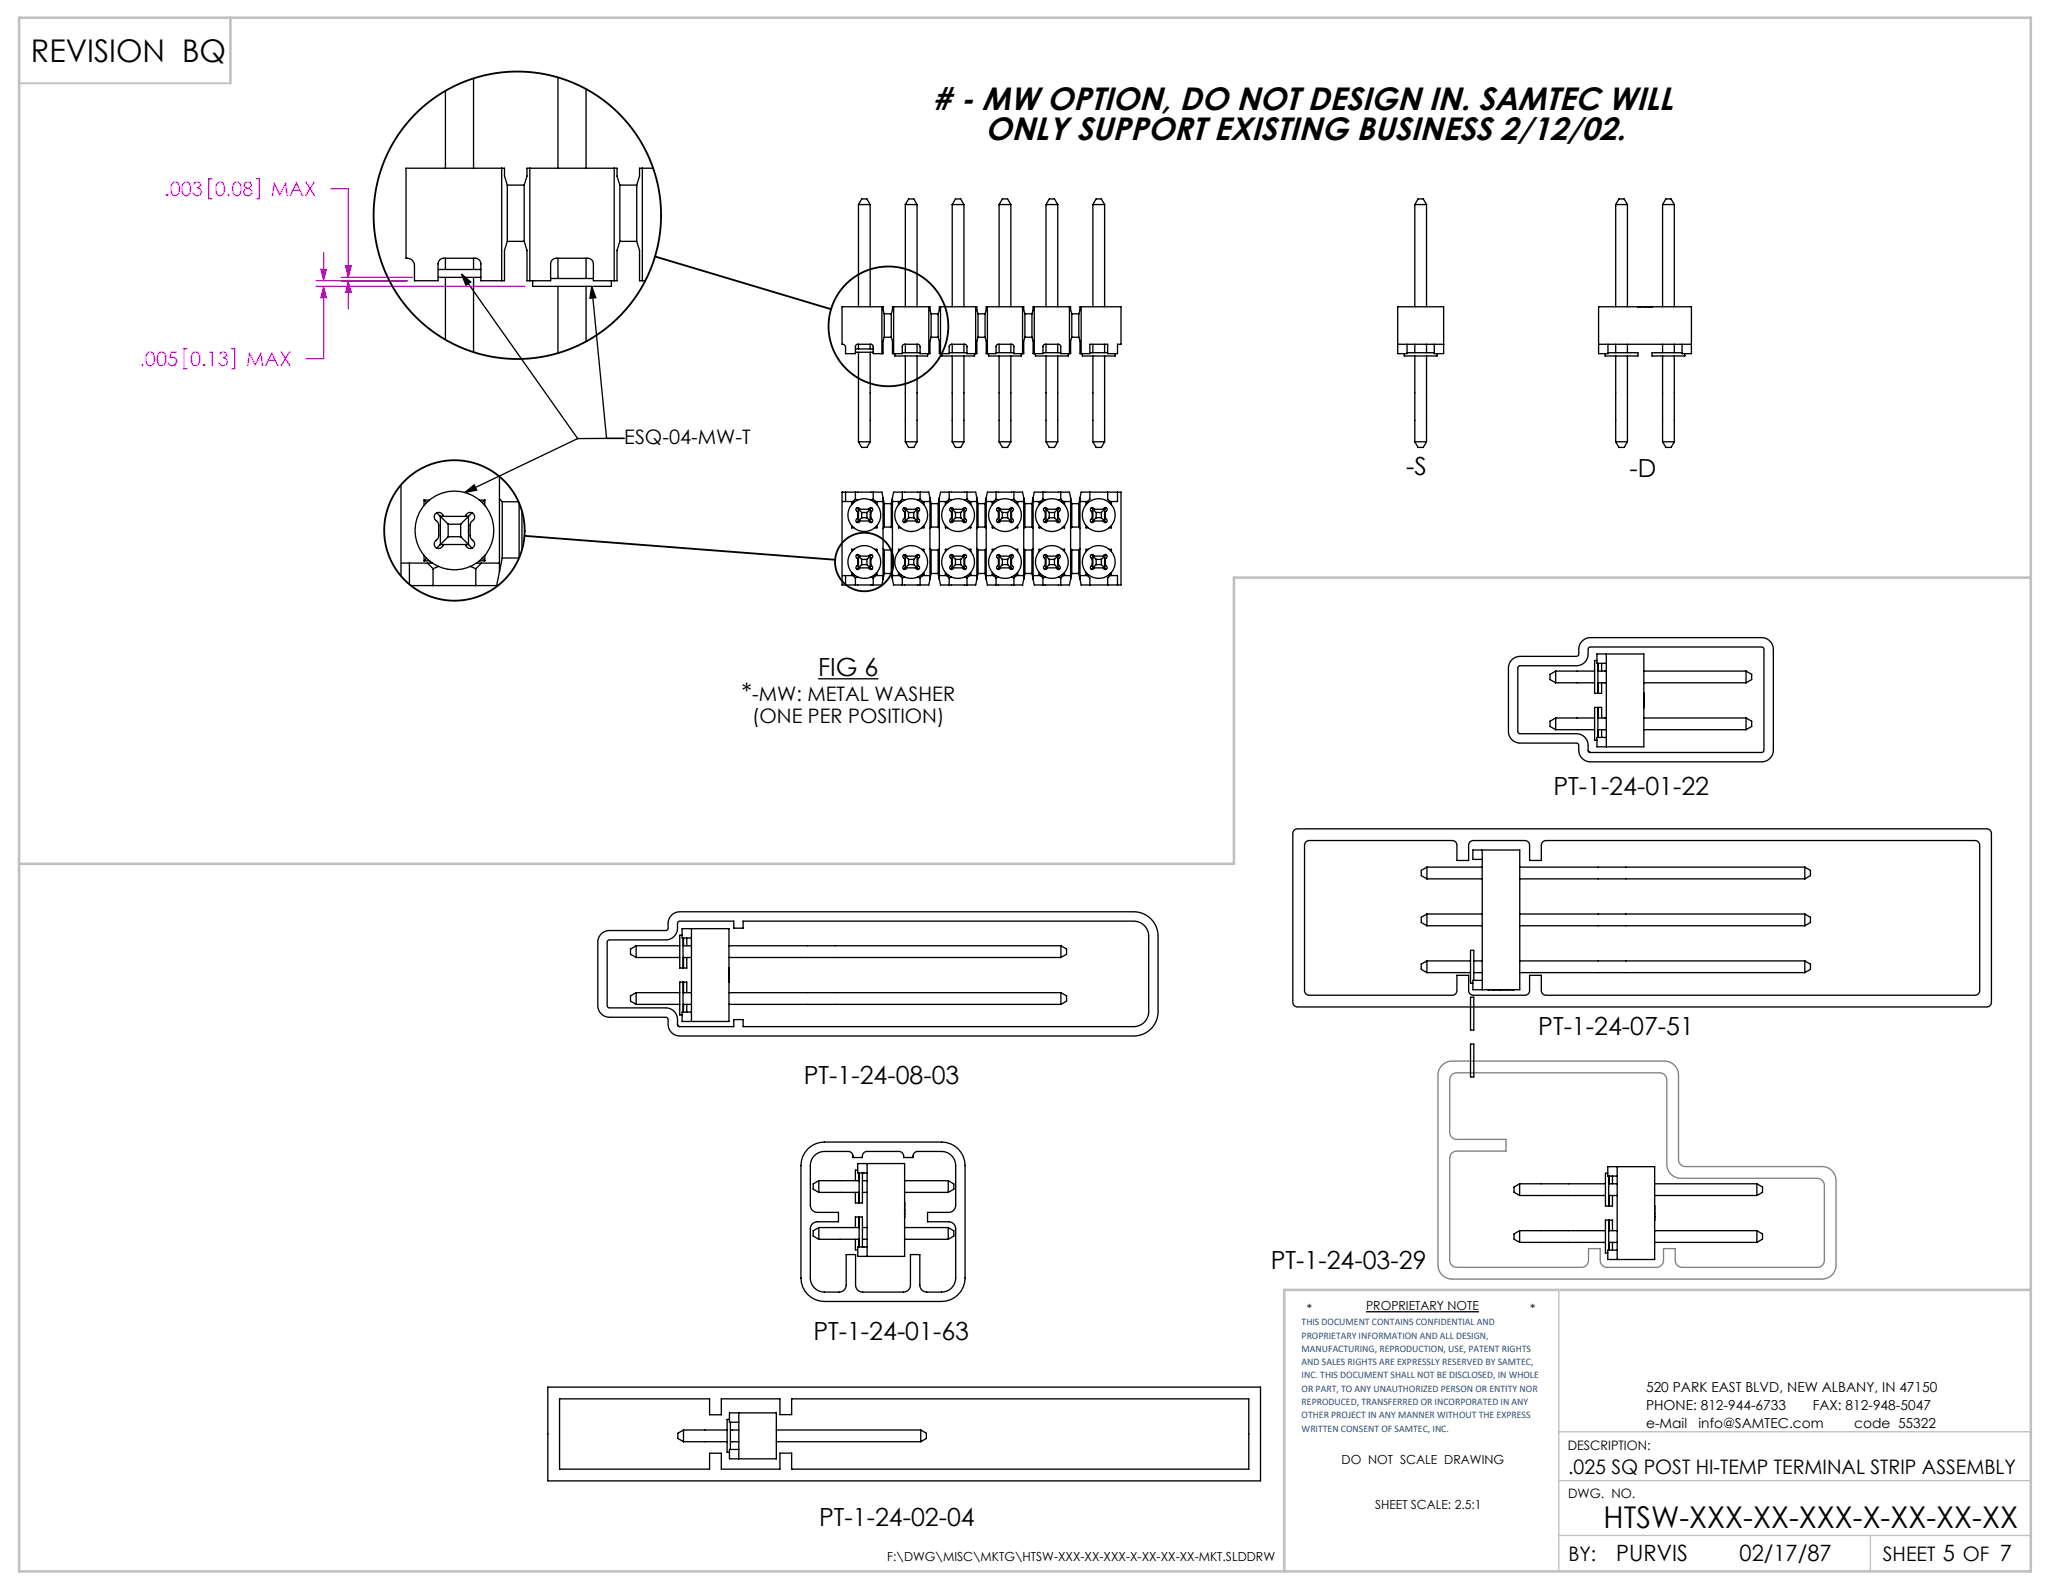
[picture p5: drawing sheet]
<svg xmlns="http://www.w3.org/2000/svg" width="279mm" height="216mm" viewBox="0 0 279 216" stroke-linecap="round" stroke-linejoin="round" font-family="sans-serif">
<g fill="none" stroke="#000" stroke-width=".18">
<path d="M62.5 37.1l15.7 22.3M62.5 37.1l1.2 1.1-.6 .4zM80.1 38.8l2 20.6M80.1 38.8l.6 1.5-.8 .1zM78.2 59.4l-15.2 7.3M82.1 59.4h-3.9M82.1 59.4h2.4M63 66.7l1.2-1 .4 .7zM110.8 91.9h8.2M204.8 89.3l.5-.3 .6-.1h7.7l.2-.3v-.7a1.59 1.59 0 0 1 1.6-1.5h23.2a1.59 1.59 0 0 1 1.6 1.5v13.7a1.59 1.59 0 0 1-1.6 1.6h-23.2a1.59 1.59 0 0 1-1.6-1.6v-.7l-.2-.2-7.7-.1a1.59 1.59 0 0 1-1.6-1.5v-8.6l.1-.6zM205.7 90.3l.2-.1h7.6a1.59 1.59 0 0 0 1.6-1.6v-.8l.3-.2h23.2l.2 .1 .1 .2v13.7l-.1 .3h-23.4l-.3-.2v-.7a1.59 1.59 0 0 0-1.6-1.6h-7.6l-.2-.1-.1-.2v-8.6zM175.3 112.4l.4-.1h93.4a.63 .63 0 0 1 .6 .6v22.9a.63 .63 0 0 1-.6 .6h-93.4a.63 .63 0 0 1-.6-.6v-22.9z"/>
<path d="M176.9 114l.4-.2h19.4a.63 .63 0 0 1 .6 .7v2h1.6v-2a.63 .63 0 0 1 .6-.7h7a.63 .63 0 0 1 .7 .7v2h1.5v-2a.63 .63 0 0 1 .7-.7h58.1a.63 .63 0 0 1 .6 .7v19.7a.63 .63 0 0 1-.6 .6h-58.1a.63 .63 0 0 1-.7-.6v-2.1h-1.5v2.1a.63 .63 0 0 1-.7 .6h-7a.63 .63 0 0 1-.6-.6v-2.1h-1.6v2.1a.63 .63 0 0 1-.6 .6h-19.4a.63 .63 0 0 1-.6-.6v-19.7zM81.4 126.6l.4-.4 .6-.2h7.8l.3-.2v-.7a1.59 1.59 0 0 1 1.6-1.6h61.4a3.3 3.3 0 0 1 3.3 3.3v10.2a3.3 3.3 0 0 1-3.3 3.3h-61.4a1.59 1.59 0 0 1-1.6-1.6v-.7l-.3-.2h-7.7a1.59 1.59 0 0 1-1.5-1.6v-8.6l.1-.5zM82.3 127.4l.2-.1h7.7a1.59 1.59 0 0 0 1.6-1.6v-.7l.3-.2h7.3v.9h1.2v-.9h52.9a2.03 2.03 0 0 1 2.1 2v10.2a2.03 2.03 0 0 1-2.1 2.1h-52.9v-1h-1.2v1h-7.3l-.3-.2v-.8a1.59 1.59 0 0 0-1.6-1.6h-7.7l-.2-.1-.1-.2v-8.6zM185 177.7h15.3M74.2 187.9h96.5v12.7h-96.5zM75.8 189.5h20.3v2.1h1.6v-2.1h7.9v2.1h1.6v-2.1h61.9v9.5h-61.9v-2.2h-1.6v2.2h-7.9v-2.2h-1.6v2.2h-20.3z"/>
</g>
<path d="M211.1 174.7v38.1M211.1 193.9h63.9M211.1 208h63.9M211.1 200.6h63.9M253.3 208v4.8" fill="none" stroke="#c0c0c0" stroke-width=".18"/>
<path d="M2.6 11.3h28.6" fill="none" stroke="#c0c0c0" stroke-width=".25"/>
<path d="M2.6 2.4h272.4v210.4h-272.4zM31.2 2.4v8.9M275 78.2h-107.9v38.8h-164.5M275 174.7h-101.1v38.1" fill="none" stroke="#c0c0c0" stroke-width=".35"/>
<g fill="none" stroke="#000" stroke-width=".25">
<path d="M88.7 34.7l23.9 7.2M71 72.6l42.1 3.2"/>
<circle cx="120.3" cy="44.2" r="8.1"/>
<circle cx="117.1" cy="76.1" r="4"/>
</g>
<g fill="none" stroke="#f0f" stroke-width=".18">
<path d="M28.7 24.2h-.4v2.7h.4M34.7 24.2h.4v2.7h-.4M42.8 38h12.3M42.8 38.8h28.3M43.4 36.5h.8l-.4 1.5zM43.8 38.8l.4 1.6h-.8zM43.8 38.8v9.8h-2.4M43.8 34.2v3.8M44.8 25.6h2.4v12M46.2 37.6h9.7M46.8 36h.8l-.4 1.6zM47.2 38l.4 1.6h-.8z"/>
<path d="M47.2 38v3.8M25.3 47.2h-.4v2.7h.4M31.4 47.2h.4v2.7h-.4"/>
</g>
<path d="M195.2 144.3a1.91 1.91 0 0 1 1.5-.6h28.7a1.91 1.91 0 0 1 1.9 1.9v11.5a.95 .95 0 0 0 1 .9h18.5a1.91 1.91 0 0 1 1.9 1.9v11.4a1.91 1.91 0 0 1-1.9 1.9h-50.1a1.91 1.91 0 0 1-1.9-1.9v-25.7v-.6zM196.6 145.6l.3-.2 .4-.1h27.5a.95 .95 0 0 1 .9 1v11.4a1.91 1.91 0 0 0 1.9 1.9h18.5a.95 .95 0 0 1 1 .9v10.2a.95 .95 0 0 1-1 1h-18.3a.95 .95 0 0 1-.9-1v-1.6h-1.6v1.6a.95 .95 0 0 1-1 1h-6.6a.95 .95 0 0 1-1-1v-1.6h-1.6v1.6a.95 .95 0 0 1-.9 1h-16.9a.95 .95 0 0 1-1-1v-13.8a.95 .95 0 0 1 1-1h6.7v-1.6h-6.7a.95 .95 0 0 1-1-.9v-7.1l.1-.5z" fill="none" stroke="#808080" stroke-width=".18"/>
<path d="M63 66.7l1.2-1 .4 .7zM62.5 37.1l1.2 1.1-.6 .4zM80.1 38.8l.6 1.5-.8 .1z" fill="#000"/>
<path d="M46.8 36h.8l-.4 1.6zM47.2 38l.4 1.6h-.8zM43.4 36.5h.8l-.4 1.5zM43.8 38.8l.4 1.6h-.8z" fill="#f0f"/>
<g fill="none" stroke="#000" stroke-width=".18">
<path d="M60.3 12.3v10.5M64.1 10.6v12.2M75.6 10.5v12.3M79.4 12.1v10.7M59.3 37.6h5.8M59.3 36.5h5.8M60.3 35v1.5M60.3 37.6v8.4M64.1 35v1.5M64.1 37.6v10.1M67.9 22.8v15.2M68.7 25.1l-.4-1.2v-1.1h-13.3v12.2a1.01 1.01 0 0 1 1.1 1v2h3.2v-2.3a.76 .76 0 0 1 .8-.7h4.3a.76 .76 0 0 1 .7 .7v2.3h3.2v-4.1l.4-1.2"/>
<path d="M68.7 25.1v7.6M68.7 32.7h2.3M68.7 25.1h2.3M71 32.7l.4 1.2v4.1h3.2v-2.3a.76 .76 0 0 1 .7-.7h4.3a.76 .76 0 0 1 .8 .7v2.3h3.2v-4.1l.3-1.2M71 25.1l.4-1.2v-1.1h12.2v1.1l.3 1.2M71 25.1v7.6M71.8 22.8v15.2M72.1 38v.8h10.7v-.8M74.6 37.7h5.8M75.6 35v2.7M75.6 38.8v9M79.4 35v2.7"/>
<path d="M79.4 38.8v7.5M83.2 22.8v15.2M83.9 25.1v7.6M83.9 32.7h2.3M83.9 25.1h2.3M86.2 32.7l.4 1.2v4.1l.8 .1M86.2 25.1v7.6M87 22.8v15.2M88.5 22.8h-1.9v1.1l-.4 1.2M116.3 27.7h1.6M116.3 27.7l.4-.8h.7l.5 .8M116.3 27.7v13.9"/>
<path d="M117.9 27.7v13.9M122.6 27.7h1.6M122.6 27.7l.5-.8h.7l.4 .8M122.6 27.7v13.9M124.2 27.7v13.9M129 27.7h1.6M129 27.7l.4-.8h.7l.5 .8M129 27.7v13.9M130.6 27.7v13.9M135.3 27.7h1.6M135.3 27.7l.5-.8h.7l.4 .8M135.3 27.7v13.9"/>
<path d="M136.9 27.7v13.9M141.7 27.7h1.6M141.7 27.7l.4-.8h.7l.5 .8M141.7 27.7v13.9M143.3 27.7v13.9M148 27.7h1.6M148 27.7l.5-.8h.7l.4 .8M148 27.7v13.9M149.6 27.7v13.9M191.6 27.7h1.6M191.6 27.7l.5-.8h.7l.4 .8M191.6 27.7v13.9"/>
<path d="M193.2 27.7v13.9M218.8 27.7h1.6M218.8 27.7l.5-.8h.7l.4 .8M218.8 27.7v13.9M220.4 27.7v13.9M225.2 27.7h1.6M225.2 27.7l.4-.8h.7l.5 .8M225.2 27.7v13.9M226.8 27.7v13.9M115.9 47.7h2.4M115.9 47.3h2.4M116.3 59.8l.4 .8h.7l.5-.8"/>
<path d="M116.3 59.8h1.6M116.3 46.6v.7M116.3 47.7v12.1M117.9 46.6v.7M117.9 47.7v12.1M119.4 41.6v6.3M119.8 42.5l-.2-.5v-.4h-5.6v5a.42 .42 0 0 1 .5 .4v.9h1.4v-1l.1-.2 2-.1 .3 .3v1h1.3v-1.7l.2-.5M119.8 42.5v3.2M119.8 42.5h.9M119.8 45.7h.9M120.7 45.7l.2 .5v1.7h1.3v-1l.1-.2 .2-.1 1.9 .1 .2 .2v1h1.3v-1.7l.2-.5M120.7 42.5l.2-.5v-.4h5v.4l.2 .5"/>
<path d="M120.7 42.5v3.2M121 41.6v6.3M121.2 47.9v.3h4.4v-.3M122.2 47.8h2.4M122.6 59.8l.5 .8h.7l.4-.8M122.6 59.8h1.6M122.6 46.6v1.2M122.6 48.2v11.6M124.2 46.6v1.2M124.2 48.2v11.6M125.8 41.6v6.3M126.1 42.5v3.2"/>
<path d="M126.1 42.5h1M126.1 45.7h1M127.1 45.7l.1 .5v1.7h1.4v-1l.1-.2 .2-.1 1.9 .1 .2 .2v1h1.3v-1.7l.2-.5M127.1 42.5l.1-.5v-.4h5.1v.4l.2 .5M127.1 42.5v3.2M127.4 41.6v6.3M127.5 47.9v.3h4.5v-.3M128.6 47.8h2.4M129 46.6v1.2M129 48.2v11.6M129 59.8l.4 .8h.7l.5-.8M129 59.8h1.6"/>
<path d="M130.6 46.6v1.2M130.6 48.2v11.6M132.1 41.6v6.3M132.5 42.5v3.2M132.5 42.5h.9M132.5 45.7h.9M133.4 45.7l.2 .5v1.7h1.3v-1l.1-.2 .2-.1 1.9 .1 .2 .2v1h1.3v-1.7l.2-.5M133.4 42.5l.2-.5v-.4h5v.4l.2 .5M133.4 42.5v3.2M133.7 41.6v6.3M133.9 47.9v.3h4.4v-.3M134.9 47.8h2.4"/>
<path d="M135.3 59.8l.5 .8h.7l.4-.8M135.3 59.8h1.6M135.3 46.6v1.2M135.3 48.2v11.6M136.9 46.6v1.2M136.9 48.2v11.6M138.5 41.6v6.3M138.8 42.5v3.2M138.8 42.5h1M138.8 45.7h1M139.8 45.7l.1 .5v1.7h1.4v-1l.1-.2 .2-.1 1.9 .1 .2 .2v1h1.3v-1.7l.2-.5M139.8 42.5l.1-.5v-.4h5.1v.4l.2 .5"/>
<path d="M139.8 42.5v3.2M140.1 41.6v6.3M140.2 47.9v.3h4.5v-.3M141.3 47.8h2.4M141.7 59.8l.4 .8h.7l.5-.8M141.7 59.8h1.6M141.7 46.6v1.2M141.7 48.2v11.6M143.3 46.6v1.2M143.3 48.2v11.6M144.8 41.6v6.3M145.2 42.5v3.2"/>
<path d="M145.2 42.5h.9M145.2 45.7h.9M146.1 42.5l.2-.5v-.4h5.5v5h-.5v1.3h-1.3v-1.3h-2.4v1.3h-1.3v-1.7l-.2-.5M146.1 42.5v3.2M146.4 41.6v6.3M146.6 47.9v.3h4.4v-.3M147.6 47.8h2.4M148 59.8l.5 .8h.7l.4-.8M148 59.8h1.6M148 46.6v1.2M148 48.2v11.6M149.6 46.6v1.2"/>
<path d="M149.6 48.2v11.6M189.3 46.6h6.2M190.2 47.9v.3h4.4v-.3M190.6 47.8h3.6M190.6 46.6v1.3h-1.3v-6.3h6.2v6.3h-1.3v-1.3M191.6 59.8l.5 .8h.7l.4-.8M191.6 59.8h1.6M191.6 46.6v1.2M191.6 48.2v11.6M193.2 46.6v1.2M193.2 48.2v11.6M216.5 46.6h12.6"/>
<path d="M217.8 47.8h4v.4h-4.4v-.3M217.8 46.6v1.3h-1.3v-6.3h12.6v6.3h-1.3v-1.3M218.8 59.8l.5 .8h.7l.4-.8M218.8 59.8h1.6M218.8 46.6v1.2M218.8 48.2v11.6M220.4 46.6v1.2M220.4 48.2v11.6M221.8 41.5v.1M222 41.5v.1M222.1 41.5v.1M222.9 41.5v.1"/>
<path d="M223.3 41.5v.1M223.5 41.5v.1M223.6 41.5v.1M223.8 41.5v.1M225.2 59.8l.4 .8h.7l.5-.8M225.2 59.8h1.6M225.2 46.6v1.2M225.2 48.2v11.6M226.8 46.6v1.2M226.8 48.2v11.6M227.8 47.8h-4.1v.4h4.5v-.3M54.3 65.7v12.3"/>
<path d="M54.5 76.3h.9M55.4 76.3h2.5M55.4 76.3v2.8M55.7 79.3h2.9M57.4 67.7l.4 .4M57.4 67.7h.8M57.4 67.7v.8M57.4 75.2v.8M57.4 76h.8M57.8 75.6l-.4 .4M57.9 76.3h.7M57.9 76.3l.7 .7"/>
<path d="M58.6 79.3h5.8M58.6 77v2.3M59.2 69.5l1.5 1.5M59.4 76.7l-.8 .3M59.6 69.9h3.9v3.9h-3.9zM60.1 69.9a.64 .64 0 0 0-.8-.5 .64 .64 0 0 0-.4 .9l.4 .4 .1 .4v1.5l-.1 .4a.69 .69 0 0 0-.5 .7 .69 .69 0 0 0 .5 .6 1.07 1.07 0 0 0 .8-.5M60.7 72.7l-1.5 1.5M60.7 72.7h1.7M60.7 71v1.7M60.7 71h1.7M62.4 71v1.7M62.4 72.7l1.5 1.5"/>
<path d="M63 69.9a.64 .64 0 0 1 .8-.5 .64 .64 0 0 1 .4 .9l-.4 .4-.1 .4v1.5l.1 .4a.69 .69 0 0 1 .4 .7 .69 .69 0 0 1-.5 .6 1.07 1.07 0 0 1-.7-.5M63.7 76.7l.7 .3M63.9 69.5l-1.5 1.5M64.4 77v2.3M64.5 76.3h.7M64.9 67.7h.8M64.9 76h.8M65.2 76.3l-.8 .7M65.2 76.3h2.4M65.3 75.6l.4 .4M65.7 67.7l-.4 .4M65.7 67.7v.8"/>
<path d="M65.7 75.2v.8M67.6 64.5v12.9M67.6 67.5l.4 .5M68 75.6l-.7 3.7h-2.9M68 68v7.6M68 68h2.2M68 75.6h2.3M70.3 68.1v7.4M70.7 69.2v5.3M114.1 78h.4M114.1 67.9h.4M114.5 66.7h-.5v12.5h.5"/>
<path d="M114.5 66.7v1.2M114.5 78v1.2M114.5 79.2h1.4M114.5 78h1M114.5 66.7h1.4M114.5 67.9h1M115.3 68.1l.2 .1M115.3 74.4l.2 .1M115.3 68.1h.3M115.3 71.5h.3M115.3 74.4h.3M115.3 77.8h.3"/>
<path d="M115.3 68.1v.3M115.3 71.2v.3M115.3 74.4v.3M115.3 77.5v.3M115.5 77.7l-.2 .1M115.5 71.3l-.2 .2M115.5 78h.3M115.5 67.9h.3M115.5 78l.4 .3M115.9 79.2h2.4M115.9 67.6l.3 .1M115.9 66.7h2.4"/>
<path d="M115.9 66.7v.9M115.9 78.3v.9M115.9 67.6l-.4 .3M116.1 68.8l.6 .6M116.1 75.1l.6 .7M116.2 78.1l-.3 .2M116.3 69h1.6v1.6h-1.6zM116.3 75.3h1.6v1.6h-1.6zM116.5 69a.29 .29 0 0 0-.5-.2 .29 .29 0 0 0 .1 .5v.9a.29 .29 0 0 0-.1 .5 .29 .29 0 0 0 .5-.1M116.5 75.3a.29 .29 0 0 0-.5-.1 .29 .29 0 0 0 .1 .5v.9a.29 .29 0 0 0-.1 .4 .29 .29 0 0 0 .5-.1M116.7 70.1h.7M116.7 69.4h.7"/>
<path d="M116.7 76.5h.7M116.7 75.8h.7M116.7 76.5l-.6 .6M116.7 69.4v.7M116.7 75.8v.7M116.7 70.1l-.6 .7M117.4 70.1l.7 .7M117.4 69.4v.7M117.4 75.8v.7M117.4 76.5l.7 .6M117.7 69a.29 .29 0 0 1 .4-.2 .29 .29 0 0 1-.1 .5v.9a.29 .29 0 0 1 .1 .5 .29 .29 0 0 1-.4-.1M117.7 75.3a.29 .29 0 0 1 .4-.1 .29 .29 0 0 1-.1 .5v.9a.29 .29 0 0 1 .1 .4 .29 .29 0 0 1-.4-.1"/>
<path d="M117.9 78.1l.4 .2M118.1 75.1l-.7 .7M118.1 68.8l-.7 .6M118.3 67.6l-.4 .1M118.3 66.7v.9M118.3 78.3v.9M118.3 66.7h1.1l.4 1.5M118.3 67.6l.3 .3M118.3 78h.3M118.3 67.9h.3M118.5 68.1h.3M118.5 71.5h.3"/>
<path d="M118.5 74.4h.3M118.5 77.8h.3M118.6 78h1M118.6 78l-.3 .3M118.6 67.9h1M118.6 71.3l.2 .2M118.6 77.7l.2 .1M118.8 74.4l-.2 .1M118.8 68.1l-.2 .1M118.8 68.1v.3M118.8 71.2v.3M118.8 74.4v.3"/>
<path d="M118.8 77.5v.3M119.6 67.4v11.1M119.6 74.3l.2 .2M119.8 68.2v3.2M119.8 74.5v3.2M119.8 77.7l-.4 1.5h-1.1M119.8 71.4l-.2 .2M119.8 74.5h.9M119.8 77.7h.9M119.8 68.2h.9M119.8 71.4h.9M120.7 68.2v3.2"/>
<path d="M120.7 74.5v3.2M120.7 77.7l.3 1.5h1.2M120.7 71.4l.2 .2M120.9 67.4v11.1M120.9 78h1M120.9 67.9h1M120.9 74.3l-.2 .2M121.7 74.4l.1 .1M121.7 68.1l.1 .1M121.7 68.1h.3M121.7 68.1v.3M121.7 71.2v.3"/>
<path d="M121.7 74.4v.3M121.7 77.5v.3M121.7 71.5h.3M121.7 74.4h.3M121.7 77.8h.3M121.8 77.7l-.1 .1M121.8 71.3l-.1 .2M121.9 78h.3M121.9 67.9h.3M121.9 78l.3 .3M122.2 79.2h2.4M122.2 67.6l.3 .1"/>
<path d="M122.2 66.7h2.4M122.2 66.7v.9M122.2 78.3v.9M122.2 66.7h-1.2l-.3 1.5M122.2 67.6l-.3 .3M122.4 75.1l.7 .7M122.4 68.8l.7 .6M122.5 78.1l-.3 .2M122.6 69h1.6v1.6h-1.6zM122.6 75.3h1.6v1.6h-1.6zM122.8 69a.29 .29 0 0 0-.5-.2 .29 .29 0 0 0 .2 .5v.9a.29 .29 0 0 0-.2 .5 .29 .29 0 0 0 .5-.1M122.8 75.3a.29 .29 0 0 0-.5-.1 .29 .29 0 0 0 .2 .5v.9a.29 .29 0 0 0-.2 .4 .29 .29 0 0 0 .5-.1"/>
<path d="M123.1 76.5l-.7 .6M123.1 70.1h.7M123.1 69.4h.7M123.1 76.5h.7M123.1 75.8h.7M123.1 69.4v.7M123.1 75.8v.7M123.1 70.1l-.7 .7M123.8 70.1l.6 .7M123.8 69.4v.7M123.8 75.8v.7M123.8 76.5l.6 .6"/>
<path d="M124 69a.29 .29 0 0 1 .5-.2 .29 .29 0 0 1-.2 .5v.9a.29 .29 0 0 1 .2 .5 .29 .29 0 0 1-.5-.1M124 75.3a.29 .29 0 0 1 .5-.1 .29 .29 0 0 1-.2 .5v.9a.29 .29 0 0 1 .2 .4 .29 .29 0 0 1-.5-.1M124.3 78.1l.3 .2M124.4 75.1l-.6 .7M124.4 68.8l-.6 .6M124.6 67.6l-.3 .1M124.6 66.7v.9M124.6 78.3v.9M124.6 66.7h1.2l.3 1.5M124.6 67.6l.3 .3M124.7 78h.2M124.7 67.9h.2"/>
<path d="M124.8 68.1h.3M124.8 71.5h.3M124.8 74.4h.3M124.8 77.8h.3M124.9 78h1M124.9 78l-.3 .3M124.9 67.9h1M125 71.3l.1 .2M125 77.7l.1 .1M125.1 74.4l-.1 .1M125.1 68.1l-.1 .1M125.1 68.1v.3"/>
<path d="M125.1 71.2v.3M125.1 74.4v.3M125.1 77.5v.3M125.9 67.4v11.1M125.9 74.3l.2 .2M126.1 68.2v3.2M126.1 74.5v3.2M126.1 77.7l-.3 1.5h-1.2M126.1 71.4l-.2 .2M126.1 74.5h1M126.1 77.7h1M126.1 68.2h1"/>
<path d="M126.1 71.4h1M127.1 68.2v3.2M127.1 74.5v3.2M127.1 77.7l.3 1.5h1.2M127.1 71.4l.1 .2M127.2 67.4v11.1M127.2 78h1M127.2 67.9h1M127.2 74.3l-.1 .2M128 68.1l.2 .1M128 74.4l.2 .1M128 68.1h.3"/>
<path d="M128 71.5h.3M128 74.4h.3M128 77.8h.3M128 68.1v.3M128 71.2v.3M128 74.4v.3M128 77.5v.3M128.2 71.3l-.2 .2M128.2 77.7l-.2 .1M128.2 78h.3M128.2 67.9h.3M128.2 78l.4 .3"/>
<path d="M128.6 79.2h2.4M128.6 67.6l.3 .1M128.6 66.7h2.4M128.6 66.7v.9M128.6 78.3v.9M128.6 66.7h-1.2l-.3 1.5M128.6 67.6l-.4 .3M128.8 68.8l.6 .6M128.8 75.1l.6 .7M128.9 78.1l-.3 .2M129 69h1.6v1.6h-1.6zM129 75.3h1.6v1.6h-1.6z"/>
<path d="M129.2 69a.29 .29 0 0 0-.5-.2 .29 .29 0 0 0 .1 .5v.9a.29 .29 0 0 0-.1 .5 .29 .29 0 0 0 .5-.1M129.2 75.3a.29 .29 0 0 0-.5-.1 .29 .29 0 0 0 .1 .5v.9a.29 .29 0 0 0-.1 .4 .29 .29 0 0 0 .5-.1M129.4 70.1l-.6 .7M129.4 70.1h.7M129.4 69.4v.7M129.4 75.8v.7M129.4 69.4h.7M129.4 76.5h.7M129.4 75.8h.7M129.4 76.5l-.6 .6M130.1 69.4v.7M130.1 75.8v.7"/>
<path d="M130.1 70.1l.7 .7M130.1 76.5l.7 .6M130.4 69a.29 .29 0 0 1 .4-.2 .29 .29 0 0 1-.1 .5v.9a.29 .29 0 0 1 .1 .5 .29 .29 0 0 1-.4-.1M130.4 75.3a.29 .29 0 0 1 .4-.1 .29 .29 0 0 1-.1 .5v.9a.29 .29 0 0 1 .1 .4 .29 .29 0 0 1-.4-.1M130.6 78.1l.4 .2M130.8 68.8l-.7 .6M130.8 75.1l-.7 .7M131 67.6l-.4 .1M131 66.7v.9M131 78.3v.9M131 66.7h1.1l.4 1.5M131 67.6l.3 .3"/>
<path d="M131 78h.3M131 67.9h.3M131.2 68.1h.3M131.2 71.5h.3M131.2 74.4h.3M131.2 77.8h.3M131.3 78h1M131.3 78l-.3 .3M131.3 67.9h1M131.3 71.3l.2 .2M131.3 77.7l.2 .1M131.5 68.1l-.2 .1"/>
<path d="M131.5 74.4l-.2 .1M131.5 68.1v.3M131.5 71.2v.3M131.5 74.4v.3M131.5 77.5v.3M132.3 67.4v11.1M132.3 74.3l.2 .2M132.5 68.2v3.2M132.5 74.5v3.2M132.5 77.7l-.4 1.5h-1.1M132.5 71.4l-.2 .2M132.5 74.5h.9"/>
<path d="M132.5 77.7h.9M132.5 68.2h.9M132.5 71.4h.9M133.4 68.2v3.2M133.4 74.5v3.2M133.4 77.7l.3 1.5h1.2M133.4 71.4l.2 .2M133.6 67.4v11.1M133.6 78h1M133.6 67.9h1M133.6 74.3l-.2 .2M134.4 74.4l.1 .1"/>
<path d="M134.4 68.1l.1 .1M134.4 68.1h.3M134.4 71.5h.3M134.4 74.4h.3M134.4 77.8h.3M134.4 68.1v.3M134.4 71.2v.3M134.4 74.4v.3M134.4 77.5v.3M134.5 77.7l-.1 .1M134.5 71.3l-.1 .2M134.6 78h.3"/>
<path d="M134.6 67.9h.3M134.6 78l.3 .3M134.9 79.2h2.4M134.9 67.6l.3 .1M134.9 66.7h2.4M134.9 66.7v.9M134.9 78.3v.9M134.9 66.7h-1.2l-.3 1.5M134.9 67.6l-.3 .3M135.1 75.1l.7 .7M135.1 68.8l.7 .6M135.2 78.1l-.3 .2"/>
<path d="M135.3 69h1.6v1.6h-1.6zM135.3 75.3h1.6v1.6h-1.6zM135.5 75.3a.29 .29 0 0 0-.5-.1 .29 .29 0 0 0 .2 .5v.9a.29 .29 0 0 0-.2 .4 .29 .29 0 0 0 .5-.1M135.5 69a.29 .29 0 0 0-.5-.2 .29 .29 0 0 0 .2 .5v.9a.29 .29 0 0 0-.2 .5 .29 .29 0 0 0 .5-.1M135.8 70.1h.7M135.8 69.4h.7M135.8 76.5h.7M135.8 76.5l-.7 .6M135.8 69.4v.7M135.8 75.8v.7M135.8 75.8h.7M135.8 70.1l-.7 .7"/>
<path d="M136.5 76.5l.6 .6M136.5 69.4v.7M136.5 75.8v.7M136.5 70.1l.6 .7M136.7 75.3a.29 .29 0 0 1 .5-.1 .29 .29 0 0 1-.2 .5v.9a.29 .29 0 0 1 .2 .4 .29 .29 0 0 1-.5-.1M136.7 69a.29 .29 0 0 1 .5-.2 .29 .29 0 0 1-.2 .5v.9a.29 .29 0 0 1 .2 .5 .29 .29 0 0 1-.5-.1M137 78.1l.3 .2M137.1 75.1l-.6 .7M137.1 68.8l-.6 .6M137.3 67.6l-.3 .1M137.3 66.7v.9M137.3 78.3v.9"/>
<path d="M137.3 66.7h1.2l.3 1.5M137.3 67.6l.3 .3M137.4 78h.2M137.4 67.9h.2M137.5 68.1h.3M137.5 71.5h.3M137.5 74.4h.3M137.5 77.8h.3M137.6 78h1M137.6 78l-.3 .3M137.6 67.9h1M137.7 71.3l.1 .2"/>
<path d="M137.7 77.7l.1 .1M137.8 74.4l-.1 .1M137.8 68.1l-.1 .1M137.8 68.1v.3M137.8 71.2v.3M137.8 74.4v.3M137.8 77.5v.3M138.6 67.4v11.1M138.6 74.3l.2 .2M138.8 68.2v3.2M138.8 74.5v3.2M138.8 77.7l-.3 1.5h-1.2"/>
<path d="M138.8 71.4l-.2 .2M138.8 74.5h1M138.8 77.7h1M138.8 68.2h1M138.8 71.4h1M139.8 68.2v3.2M139.8 74.5v3.2M139.8 77.7l.3 1.5h1.2M139.8 71.4l.1 .2M139.9 67.4v11.1M139.9 78h1M139.9 67.9h1"/>
<path d="M139.9 74.3l-.1 .2M140.7 74.4l.2 .1M140.7 68.1l.2 .1M140.7 68.1h.3M140.7 71.5h.3M140.7 74.4h.3M140.7 77.8h.3M140.7 68.1v.3M140.7 71.2v.3M140.7 74.4v.3M140.7 77.5v.3M140.9 71.3l-.2 .2"/>
<path d="M140.9 77.7l-.2 .1M140.9 78h.3M140.9 67.9h.3M140.9 78l.4 .3M141.3 79.2h2.4M141.3 67.6l.3 .1M141.3 66.7h2.4M141.3 66.7v.9M141.3 78.3v.9M141.3 66.7h-1.2l-.3 1.5M141.3 67.6l-.4 .3M141.5 75.1l.6 .7"/>
<path d="M141.5 68.8l.6 .6M141.6 78.1l-.3 .2M141.7 69h1.6v1.6h-1.6zM141.7 75.3h1.6v1.6h-1.6zM141.7 70.6l-.2 .2M141.9 69a.29 .29 0 0 0-.5-.2 .29 .29 0 0 0 .1 .5v.9a.29 .29 0 0 0-.1 .5 .29 .29 0 0 0 .5-.1M141.9 75.3a.29 .29 0 0 0-.5-.1 .29 .29 0 0 0 .1 .5v.9a.29 .29 0 0 0-.1 .4 .29 .29 0 0 0 .5-.1M142.1 70.1h.7M142.1 69.4h.7M142.1 76.5h.7M142.1 75.8h.7M142.1 76.5l-.6 .6"/>
<path d="M142.1 69.4v.7M142.1 75.8v.7M142.1 70.1l-.4 .5M142.8 76.5l.7 .6M142.8 69.4v.7M142.8 75.8v.7M142.8 70.1l.7 .7M143.1 69a.29 .29 0 0 1 .4-.2 .29 .29 0 0 1-.1 .5v.9a.29 .29 0 0 1 .1 .5 .29 .29 0 0 1-.4-.1M143.1 75.3a.29 .29 0 0 1 .4-.1 .29 .29 0 0 1-.1 .5v.9a.29 .29 0 0 1 .1 .4 .29 .29 0 0 1-.4-.1M143.3 78.1l.4 .2M143.5 75.1l-.7 .7M143.5 68.8l-.7 .6"/>
<path d="M143.7 67.6l-.4 .1M143.7 66.7v.9M143.7 78.3v.9M143.7 66.7h1.1l.4 1.5M143.7 67.6l.3 .3M143.7 78h.3M143.7 67.9h.3M143.9 68.1h.3M143.9 71.5h.3M143.9 74.4h.3M143.9 77.8h.3M144 78h1"/>
<path d="M144 78l-.3 .3M144 67.9h1M144 77.7l.2 .1M144 71.3l.2 .2M144.2 74.4l-.2 .1M144.2 68.1l-.2 .1M144.2 68.1v.3M144.2 71.2v.3M144.2 74.4v.3M144.2 77.5v.3M145 67.4v11.1M145 74.3l.2 .2"/>
<path d="M145.2 68.2v3.2M145.2 74.5v3.2M145.2 77.7l-.4 1.5h-1.1M145.2 71.4l-.2 .2M145.2 74.5h.9M145.2 77.7h.9M145.2 68.2h.9M145.2 71.4h.9M146.1 68.2l.3-1.5h5.4v12.5h-5.4l-.3-1.5M146.1 68.2v3.2M146.1 74.5v3.2M146.1 71.4l.2 .2"/>
<path d="M146.3 78h1l.3 .3v.9M146.3 67.4v11.1M146.3 74.3l-.2 .2M147.1 74.4l.1 .1M147.1 68.1l.1 .1M147.1 68.1h.3M147.1 71.5h.3M147.1 74.4h.3M147.1 77.8h.3M147.1 68.1v.3M147.1 71.2v.3M147.1 74.4v.3"/>
<path d="M147.1 77.5v.3M147.2 71.3l-.1 .2M147.2 77.7l-.1 .1M147.6 66.7v.9l-.3 .3h-1M147.8 68.8l.7 .6M147.8 75.1l.7 .7M148 69h1.6v1.6h-1.6zM148 75.3h1.6v1.6h-1.6zM148.2 69a.29 .29 0 0 0-.5-.2 .29 .29 0 0 0 .2 .5v.9a.29 .29 0 0 0-.2 .5 .29 .29 0 0 0 .5-.1M148.2 75.3a.29 .29 0 0 0-.5-.1 .29 .29 0 0 0 .2 .5v.9a.29 .29 0 0 0-.2 .4 .29 .29 0 0 0 .5-.1M148.5 70.1h.7M148.5 69.4h.7"/>
<path d="M148.5 76.5h.7M148.5 75.8h.7M148.5 70.1l-.7 .7M148.5 69.4v.7M148.5 75.8v.7M148.5 76.5l-.7 .6M149.2 70.1l.6 .7M149.2 69.4v.7M149.2 75.8v.7M149.2 76.5l.6 .6M149.4 69a.29 .29 0 0 1 .5-.2 .29 .29 0 0 1-.2 .5v.9a.29 .29 0 0 1 .2 .5 .29 .29 0 0 1-.5-.1M149.4 75.3a.29 .29 0 0 1 .5-.1 .29 .29 0 0 1-.2 .5v.9a.29 .29 0 0 1 .2 .4 .29 .29 0 0 1-.5-.1"/>
<path d="M149.8 68.8l-.6 .6M149.8 75.1l-.6 .7M150 66.7v.9l.3 .3h1v-1.2M150 79.2v-.9l.3-.3h1v1.2M150.2 68.1h.3M150.2 71.5h.3M150.2 74.4h.3M150.2 77.8h.3M150.4 71.3l.1 .2M150.4 77.7l.1 .1M150.5 68.1l-.1 .1M150.5 74.4l-.1 .1"/>
<path d="M150.5 68.1v.3M150.5 71.2v.3M150.5 74.4v.3M150.5 77.5v.3M210.7 97.2h5.3M210.7 98.8h5.3M210.7 90.9l-.8 .4v.7l.8 .5M210.7 97.2l-.8 .5v.7l.8 .4M210.7 90.9v1.6M210.7 97.2v1.6M210.7 92.5h5.3M210.7 90.9h5.3"/>
<path d="M216.3 89.5h-.3v4.4h.4v-4.1M216.4 99.9v-4.1h-.4v4.5h.3M216.4 97.2h1.2M216.4 98.8h1.2M216.4 92.5h1.2M216.4 90.9h1.2M216.5 92.5v1.4h.4v-1.4M216.5 89.8v1.1M216.5 97.2v-1.4h.4v1.4M216.5 98.8v1.1M216.9 89.8v1.1M216.9 98.8v1.1"/>
<path d="M217.6 89.8h-1.3v-1.2h6.3v12.6h-6.3v-1.3h1.3M217.6 88.6v12.6M222.6 97.2h13.9M222.6 98.8h13.9M222.6 92.5h13.9M222.6 90.9h13.9M222.6 95.7h.1M222.6 95.8h.1M222.6 95.5h.1M222.6 95.4h.1M222.6 94.9h.1M222.6 94.2h.1"/>
<path d="M222.6 94h.1M222.6 93.9h.1M236.5 90.9v1.6M236.5 97.2v1.6M236.5 97.2l.7 .5v.7l-.7 .4M236.5 90.9l.7 .4v.7l-.7 .5M193.3 117.5h7.4M193.3 119h7.4M193.3 117.5v1.5M193.3 117.5l-.8 .4v.7l.8 .4M200.7 116.4h-1.2v-1.3h6.3v19h-6.3v-1.3h1.2M200.7 115.1v19"/>
<path d="M205.8 117.5h38.6M205.8 119h38.6M244.4 117.5l.8 .4v.7l-.8 .4M244.4 117.5v1.5M86.2 136h5.9M86.2 128.1v1.6M86.2 134.5v1.5M86.2 134.5h5.9M86.2 128.1l-.8 .4v.7l.8 .5M86.2 134.5l-.8 .4v.7l.8 .4M86.2 128.1h5.9M86.2 129.7h5.9"/>
<path d="M92.4 126.7h-.3v4.4h.4v-4M92.5 137.1v-4.1h-.4v4.5h.3M92.5 136h1.1M92.5 134.5h1.1M92.5 128.1h1.1M92.5 129.7h1.1M92.6 129.7v1.4h.4v-1.4M92.6 127.1v1M92.6 136v1.1M92.6 134.5v-1.5h.4v1.5M93 127.1v1M93 136v1.1"/>
<path d="M93.6 127.1h-1.2v-1.3h6.3v12.6h-6.3v-1.3h1.2M93.6 125.8v12.6M98.7 131.1h.1M98.7 136h45M98.7 134.5h45M98.7 128.1h45M98.7 129.7h45M98.7 132.9h.1M98.7 133.1h.1M98.7 132.7h.1M98.7 132.6h.1M98.7 132.1h.1"/>
<path d="M98.7 131.4h.1M98.7 131.2h.1M143.7 128.1v1.6M143.7 134.5v1.5M143.7 134.5l.7 .4v.7l-.7 .4M143.7 128.1l.7 .4v.7l-.7 .5M193.3 123.8v1.6M193.3 130.2v1.5M193.3 123.8l-.8 .4v.7l.8 .5M193.3 130.2l-.8 .4v.7l.8 .4M193.3 125.4h7.4M193.3 123.8h7.4"/>
<path d="M193.3 131.7h5.9M193.3 130.2h5.9M199.2 135.1h.4v4.4h-.4zM199.6 132.8v-4.1h-.4v4.5h.3M199.6 131.7h1.1M199.6 130.2h1.1M201.5 134.1h.1M201.8 134.1h.1M202.1 134.1h.1M202.4 134.1h.1M203.1 134.1h.1M204.5 134.1h.1"/>
<path d="M204.8 134.1h.1M205 134.1h.1M205.8 125.4h38.6M205.8 123.8h38.6M205.8 131.7h38.6M205.8 130.2h38.6M244.4 123.8l.8 .4v.7l-.8 .5M244.4 130.2l.8 .4v.7l-.8 .4M244.4 123.8v1.6M244.4 130.2v1.5M109.4 155.6a3.2 3.2 0 0 1 2.3-.9h15.8a3.2 3.2 0 0 1 3.2 3.2v15.2a3.2 3.2 0 0 1-3.2 3.2h-15.8a3.2 3.2 0 0 1-3.2-3.2v-15.2a3.2 3.2 0 0 1 .9-2.3zM110.3 156.5a1.9 1.9 0 0 1 1.4-.5h3.2a.67 .67 0 0 1 .6 .8h1.3a.67 .67 0 0 1 .6-.8h4.3a.67 .67 0 0 1 .7 .8h1.3a.67 .67 0 0 1 .6-.8h3.2a1.91 1.91 0 0 1 1.9 1.9v5.4a.95 .95 0 0 1-.9 .9h-2.9v1.3h2.9a.95 .95 0 0 1 .9 .9v6.7a1.91 1.91 0 0 1-1.9 1.9h-2a.95 .95 0 0 1-.9-.9v-4.2h-1.3v4.2a.95 .95 0 0 1-.9 .9h-5.6a.95 .95 0 0 1-.9-.9v-4.2h-1.3v4.2a.95 .95 0 0 1-.9 .9h-2a1.91 1.91 0 0 1-2-1.9v-6.7a.95 .95 0 0 1 1-.9h2.9v-1.3h-2.9a.95 .95 0 0 1-1-.9v-5.4a1.9 1.9 0 0 1 .6-1.4z"/>
<path d="M110.9 159.9v1.6M110.9 159.9l-.8 .5v.7l.8 .4M110.9 159.9h5.5M116.2 158.5h-.4v1.4M116.3 158.9v1M116.4 158.9v4h.4v-4M116.8 159.9h.6M117.4 157.6h-1.2v1.3h1.2M117.4 157.6v12.6M117.4 157.6h5.1v12.6h-5.1M122.5 159.9h5.9M128.4 159.9v1.6"/>
<path d="M128.4 159.9l.8 .5v.7l-.8 .4M199.2 141.4h.4v4.5h-.4zM217.7 158.9h-.3v4.5h.5v-4.1M217.9 159.3v1M218.4 159.3v1M219 159.3h-1.3v-1.3h6.4v12.6h-6.4v-1.3h1.3M219 158v12.6M110.9 166.3h5.5M110.9 167.9h5.5M110.9 166.3v1.6M110.9 166.3l-.8 .4v.7l.8 .5M110.9 161.5h5.5"/>
<path d="M115.8 161.5v1.4h.5v-1.4M115.8 167.9v1.4h.4M115.8 166.3v-1.5h.5v1.5M116.3 167.9v1M116.4 168.9v-4.1h.4v4.1M116.8 166.3h.6M116.8 167.9h.6M116.8 161.5h.6M117.4 168.9h-1.2v1.3h1.2M122.5 162.9v.2M122.5 163.2v1.4M122.5 164.7v.2"/>
<path d="M122.5 164.4h.1M122.5 166.3h5.9M122.5 167.9h5.9M122.5 161.5h5.9M122.5 164h.1M128.4 166.3v1.6M128.4 166.3l.8 .4v.7l-.8 .5M205.8 161.9h11.6M205.8 160.3h11.6M205.8 160.3l-.8 .5v.7l.8 .4M205.8 166.7l-.8 .4v.7l.8 .5M205.8 160.3v1.6"/>
<path d="M205.8 166.7v1.6M205.8 168.3h11.6M205.8 166.7h11.6M217.9 169.3v-4h-.5v4.4h.3M217.9 161.9h1.1M217.9 160.3h1.1M217.9 168.3h1.1M217.9 166.7h1.1M217.9 166.7v-1.4h.5v1.4M217.9 168.3v1M217.9 161.9v1.5h.5v-1.5M218.4 168.3v1"/>
<path d="M224.1 161.9h13.8M224.1 160.3h13.8M224.1 168.3h13.8M224.1 166.7h13.8M224.1 165.1h.1M224.1 165.3h.1M224.1 165h.1M224.1 164.8h.1M224.1 164.4h.1M224.1 163.6h.1M224.1 163.5h.1M224.1 163.3h.1"/>
<path d="M237.9 160.3v1.6M237.9 166.7v1.6M237.9 160.3l.8 .5v.7l-.8 .4M237.9 166.7l.8 .4v.7l-.8 .5M92.6 195.3h5.9M92.6 193.7v1.6M92.6 193.7h5.9M92.6 193.7l-.8 .4v.7l.8 .5M98.8 192.3h-.3v4.4h.3M98.9 192.6v3.7M98.9 195.3h1.2M98.9 193.7h1.2"/>
<path d="M100.1 192.6h-1.3v-1.2h6.3v6.2h-6.3v-1.3h1.3M100.1 191.4v6.2M105.1 195.3h19.6M105.1 193.7h19.6M124.7 193.7v1.6M124.7 193.7l.8 .4v.7l-.8 .5"/>
<circle cx="61.5" cy="71.8" r="5.3"/>
<circle cx="117.1" cy="69.8" r="2.22"/>
<circle cx="117.1" cy="76.1" r="2.22"/>
<circle cx="123.4" cy="69.8" r="2.22"/>
<circle cx="123.4" cy="76.1" r="2.22"/>
<circle cx="129.8" cy="69.8" r="2.22"/>
<circle cx="129.8" cy="76.1" r="2.22"/>
<circle cx="136.1" cy="69.8" r="2.22"/>
<circle cx="136.1" cy="76.1" r="2.22"/>
<circle cx="142.5" cy="69.8" r="2.22"/>
<circle cx="142.5" cy="76.1" r="2.22"/>
<circle cx="148.8" cy="69.8" r="2.22"/>
<circle cx="148.8" cy="76.1" r="2.22"/>
</g>
<g fill="none" stroke="#000" stroke-width=".25">
<circle cx="70.1" cy="29.2" r="19.5"/>
<circle cx="61.5" cy="71.8" r="9.5"/>
</g>
<g font-size="4.4">
<text x="126.3" y="14.9"># - MW OPTION, DO NOT DESIGN IN. SAMTEC WILL</text>
<text x="133.4" y="19">ONLY SUPPORT EXISTING BUSINESS 2/12/02.</text>
</g>
<text font-size="4.2" x="4.2" y="8.4">REVISION BQ</text>
<text font-size="4.1" x="217.2" y="207">HTSW-XXX-XX-XXX-X-XX-XX-XX</text>
<g font-size="3.4">
<text x="190.4" y="64.3">-S</text>
<text x="220.7" y="64.6">-D</text>
<text x="100.4" y="94.9">*</text>
<text x="110.8" y="91.6">FIG 6</text>
<text x="210.4" y="107.7">PT-1-24-01-22</text>
<text x="208.3" y="140.2">PT-1-24-07-51</text>
<text x="108.9" y="146.8">PT-1-24-08-03</text>
<text x="172.1" y="171.8">PT-1-24-03-29</text>
<text x="110.2" y="181.5">PT-1-24-01-63</text>
<text x="110.9" y="206.7">PT-1-24-02-04</text>
</g>
<g font-size="3">
<text x="218.9" y="211.4">PURVIS</text>
<text x="235.6" y="211.4">02/17/87</text>
</g>
<g font-size="2.7" fill="#f0f">
<text x="22.2" y="26.6">.003</text>
<text x="29.1" y="26.6">0.08</text>
<text x="36.7" y="26.6">MAX</text>
<text x="18.9" y="49.6">.005</text>
<text x="25.7" y="49.6">0.13</text>
<text x="33.3" y="49.6">MAX</text>
</g>
<g font-size="2.7">
<text x="84.6" y="60.2">ESQ-04-MW-T</text>
<text x="101.9" y="94.9">-MW: METAL WASHER</text>
<text x="101.9" y="97.9">(ONE PER POSITION)</text>
<text x="212.4" y="199.6">.025 SQ POST HI-TEMP TERMINAL STRIP ASSEMBLY</text>
<text x="212.4" y="211.5">BY:</text>
<text x="255" y="211.4">SHEET 5 OF 7</text>
</g>
<g font-size="1.9">
<text x="222.9" y="188.6">520 PARK EAST BLVD, NEW ALBANY, IN 47150</text>
<text x="222.9" y="191">PHONE: 812-944-6733</text>
<text x="245.5" y="191">FAX: 812-948-5047</text>
<text x="222.9" y="193.4">e-Mail</text>
<text x="230" y="193.4">info@SAMTEC.com</text>
<text x="251.1" y="193.4">code 55322</text>
</g>
<g font-size="1.8">
<text x="212.3" y="196.4">DESCRIPTION:</text>
<text x="212.4" y="202.9">DWG. NO.</text>
</g>
<g font-size="1.7">
<text x="177" y="177.9">*</text>
<text x="185" y="177.5">PROPRIETARY NOTE</text>
<text x="207.2" y="177.9">*</text>
<text x="181.7" y="198.3">DO NOT SCALE DRAWING</text>
<text x="186.2" y="204.3">SHEET SCALE: 2.5:1</text>
<text x="120.2" y="211.5">F:\DWG\MISC\MKTG\HTSW-XXX-XX-XXX-X-XX-XX-XX-MKT.SLDDRW</text>
</g>
<g font-size="1.4" fill="#1f497d">
<text x="176.3" y="179.5">THIS DOCUMENT CONTAINS CONFIDENTIAL AND</text>
<text x="176.3" y="181.3">PROPRIETARY INFORMATION AND ALL DESIGN,</text>
<text x="176.3" y="183.1">MANUFACTURING, REPRODUCTION, USE, PATENT RIGHTS</text>
<text x="176.3" y="184.9">AND SALES RIGHTS ARE EXPRESSLY RESERVED BY SAMTEC,</text>
<text x="176.3" y="186.7">INC. THIS DOCUMENT SHALL NOT BE DISCLOSED, IN WHOLE</text>
<text x="176.3" y="188.5">OR PART, TO ANY UNAUTHORIZED PERSON OR ENTITY NOR</text>
<text x="176.3" y="190.3">REPRODUCED, TRANSFERRED OR INCORPORATED IN ANY</text>
<text x="176.3" y="192.1">OTHER PROJECT IN ANY MANNER WITHOUT THE EXPRESS</text>
<text x="176.3" y="193.9">WRITTEN CONSENT OF SAMTEC, INC.</text>
</g>
</svg>
